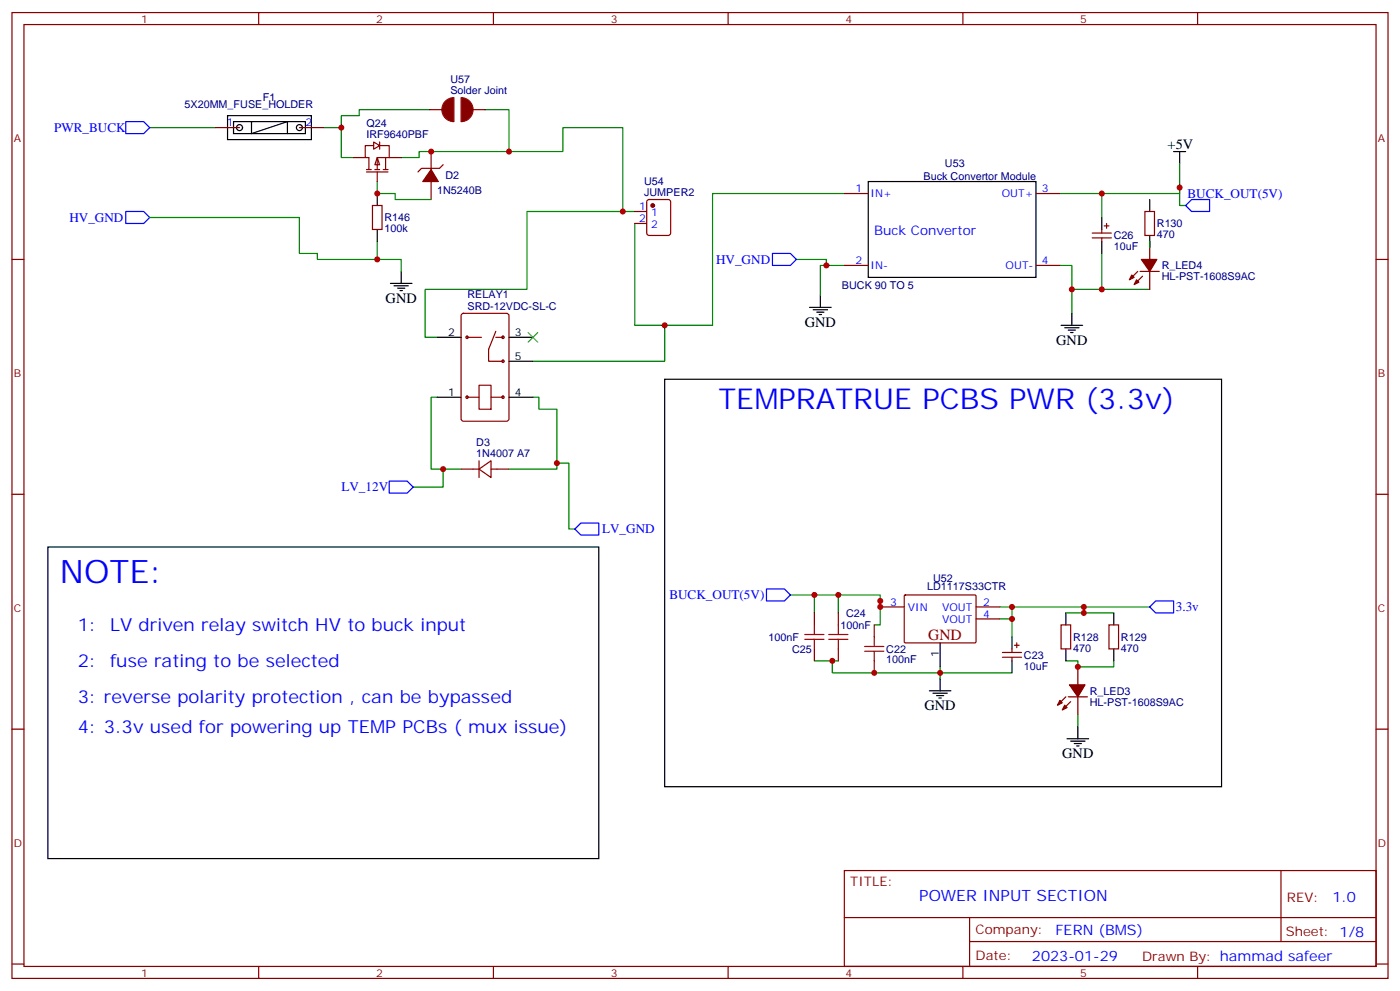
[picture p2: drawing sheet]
<svg xmlns="http://www.w3.org/2000/svg" width="412mm" height="292mm" viewBox="0 0 412 292" stroke-linecap="round" stroke-linejoin="round" font-family="sans-serif">
<g fill="none" stroke="#870000" stroke-width=".35">
<path d="M3.5 3.7h405.4v284.3h-405.4zM7.1 7.2h398.2v277.3h-398.2zM76.2 3.7v3.5M145.3 3.7v3.5M214.5 3.7v3.5M283.6 3.7v3.5M352.8 3.7v3.5M126.6 32.3h3.6M139.3 32.3h3.6M127 44.6v5.3M127 53.4v5.3M130.5 48.5l-1 1.1h-5.3l-1.1 1"/>
<path d="M3.5 76.4h3.6M109.7 60.5h2.8v7.1h-2.8zM405.3 76.4h3.6M136.1 92.5l.4-.2h12.7l.7 .4v30.6l-.4 .6-13 .1-.6-.5-.1-30.5zM137.6 99.3h4.2M146 97.5l-2.1 5.3v3.6h4.3M146 99.3h2.2M137.6 116.9h3.5M141.1 113.4h3.5v7.1h-3.5zM144.6 116.9h3.6M135.8 138.1h5.3M141.1 138.1l3.5-2.5v5z"/>
<path d="M141.1 135.6v5M144.6 138.1h5.3M3.5 145.5h3.6M405.3 145.5h3.6M3.5 214.7h3.6M405.3 214.7h3.6M248.7 256.3h156.6v28.2h-156.6zM377.3 256.3v20.9M248.7 270.1h156.5M285.6 277.2h119.6M285.6 270.1v14.2M3.5 283.8h3.6"/>
<path d="M76.2 284.5v3.5M145.3 284.5v3.5M214.5 284.5v3.5M283.6 284.5v3.5M352.8 284.5v3.5M405.3 283.8h3.6"/>
<circle cx="137.6" cy="99.3" r=".35"/>
<circle cx="148.2" cy="99.3" r=".35"/>
<circle cx="137.6" cy="116.9" r=".35"/>
<circle cx="148.2" cy="106.4" r=".35"/>
<circle cx="148.2" cy="116.9" r=".35"/>
</g>
<g fill="none" stroke="#008700" stroke-width=".35">
<path d="M95.2 37.6h5.3v8.8h3.6M126.6 32.3h-20.8v1.7h-5.3v3.6M142.9 32.3h7v12.3M111.1 53.4v3.6h5.3v1.7h10.6M118.2 46.4h5.3v-1.8h42.3v-7h17.6v24.7h3.6M44.1 64h44.1v10.6h5.3v1.8h17.6v-5.3M183.4 62.3h-28.2v22.9h-30v14.1h3.6M234.6 76.4h8.8v1.7h5.3M195.8 95.8v10.6h-38.8M128.8 116.9h-1.8v21.2h8.8M157 116.9h1.7v3.6h5.3v17.6h-14.1M130.5 138.1v5.3h-8.8"/>
<path d="M164 136.3h3.6v19.5h1.7"/>
</g>
<g fill="#900" stroke="#900" stroke-width=".35">
<path d="M131.2 29.8a3.5 3.5 0 0 1 2.5-1v7a3.5 3.5 0 0 1-3.3-2.2 3.5 3.5 0 0 1 .8-3.8z"/>
<path d="M135.8 28.8a3.5 3.5 0 0 1 3.5 3.5 3.5 3.5 0 0 1-3.5 3.5z"/>
</g>
<path d="M37 62.3h5.3l1.8 1.7-1.8 1.8h-5.3zM227.5 74.6h5.3l1.8 1.8-1.8 1.7h-5.3zM114.7 141.6h5.2l1.8 1.8-1.8 1.8h-5.2zM171.1 154h5.3v3.5h-5.3l-1.8-1.7z" fill="none" stroke="#00f" stroke-width=".35"/>
<path d="M127 49.9l2.1 3.5h-4.6z" fill="#870000" stroke="#870000" stroke-width=".35"/>
<path d="M111.1 57v3.5M111.1 67.6v3.5M128.8 99.3h7M149.9 99.3h7.1M128.8 116.9h7M149.9 116.9h7.1M149.9 106.4h7.1" fill="none" stroke="#000" stroke-width=".35"/>
<path d="M111.1 46.4l.7 2.1h-1.4z" fill="#fff" stroke="#870000" stroke-width=".35"/>
<g fill="none" stroke="#870000" stroke-width=".35">
<path d="M104.1 46.4h3.5M107.9 50.6h6.4M107.9 49.9h1.5M110.1 41.8l1.7 1.1-1.7 1zM110.1 42.9h-2.5v3.5h1.1v3.5M110.4 49.9h1.4M111.1 50.6v2.8M111.8 42.9h2.9v3.5M111.8 41.8v2.1M112.9 49.9h1.4M113.6 46.4v3.5M114.7 46.4h-3.6v3.5"/>
<path d="M114.7 46.4h3.5M321.7 68.6h5.7M321.7 70h5.7M324.6 67.6v1M324.6 70v1.1M325.3 66.5h1.4M326 65.8v1.4M337.3 62.3h2.8v7h-2.8zM338.7 71.1v5.3M338.7 79.9v5.3"/>
</g>
<path d="M324.6 57v7M347.5 55.2v5.3h1.7M347.5 48.2v8.8h-35.3M312.2 78.1h3.5v14.2M324.6 74.6v10.6M315.7 85.2h23" fill="none" stroke="#008700" stroke-width=".35"/>
<path d="M349.2 60.5l1.8-1.8h5.3v3.6h-5.3z" fill="none" stroke="#00f" stroke-width=".35"/>
<path d="M338.7 58.7v3.6M345.7 44.6h3.5M347.5 44.6v3.6M324.6 64v3.6M324.6 71.1v3.5M338.7 69.3v3.5M312.6 95.8h6.3M313.6 96.5h4.3M314.7 97.2h2.1M315.4 97.9h.7M315.7 92.3v3.5" fill="none" stroke="#000" stroke-width=".35"/>
<g fill="#870000" stroke="#870000" stroke-width=".35">
<path d="M334.8 82.4l.7 .7-1.4 .7z"/>
<path d="M333.4 81l.7 .7-1.4 .7z"/>
<path d="M336.5 81.3l-1.4 1.4z"/>
<path d="M335.1 79.9l-1.4 1.4z"/>
</g>
<path d="M335.8 79.9h5.7z" fill="#f00" stroke="#870000" stroke-width=".35"/>
<g fill="#870000" stroke="#870000" stroke-width=".35">
<path d="M336.2 76.4h4.6l-2.1 3.5z"/>
<path d="M313.6 207.6l.7 .7-1.4 .7z"/>
<path d="M312.2 206.2l.7 .7-1.4 .7z"/>
<path d="M314 208l1.4-1.4z"/>
<path d="M314 205.1l-1.4 1.5z"/>
<circle cx="192.3" cy="60.5" r=".53"/>
</g>
<path d="M44.1 37.6h19.4M248.7 57h-38.8v38.8h-22.9v-30M319.3 178.7v1.7M314 194.6h3.5v1.7h10.6v-1.7M314 180.4h14.1M317.5 210.4v3.6" fill="none" stroke="#008700" stroke-width=".35"/>
<g fill="none" stroke="#870000" stroke-width=".35">
<path d="M63.5 37.6h7.1M88.2 37.6h7M190.7 58.9l.5-.2h5.6l.7 .5 .1 9.4-.5 .7h-5.9l-.6-.4-.1-9.5zM248.7 57h7.1M305.2 57h7M187 62.3h3.5M187 65.8h3.5M248.7 78.1h7.1M305.2 78.1h7M312.6 184h2.8v7h-2.8zM317.5 196.3v5.3M326.7 184h2.8v7h-2.8z"/>
<path d="M317.5 205.1v5.3"/>
</g>
<g fill="none" stroke="#000" stroke-width=".35">
<path d="M67 34h24.7v7.1h-24.7zM68.8 35.8h21.2v3.5h-21.2zM74.1 35.8v3.5l10.6-3.5v3.5M255.8 53.4h49.4v28.3h-49.4zM314 180.4v3.6M314 191v3.6M328.1 180.4v3.6M328.1 191v3.6M314.3 217.5h6.4M315.4 218.2h4.2M316.4 218.9h2.2M317.1 219.6h.8"/>
<path d="M317.5 214v3.5"/>
<circle cx="70.6" cy="37.6" r=".88"/>
<circle cx="88.2" cy="37.6" r=".88"/>
</g>
<path d="M37 35.8h5.3l1.8 1.8-1.8 1.7h-5.3z" fill="none" stroke="#00f" stroke-width=".35"/>
<path d="M314.7 205.1h5.6z" fill="#f00" stroke="#870000" stroke-width=".35"/>
<path d="M315 201.6h4.6l-2.1 3.5z" fill="#870000" stroke="#870000" stroke-width=".35"/>
<path d="M111.1 76.4h7.1v3.5M243.4 78.1h-1.7v8.9M232.8 175.2h26.5v3.5M239.9 175.2v5.2M246.9 175.2v5.2M259.3 176.9v7.1h-1.8M294.6 178.7h3.5v3.5h-3.5M298.1 178.7h40.6M239.9 194.6h7M245.2 194.6v3.5h52.9M276.9 196.3v3.5M298.1 182.2v5.3" fill="none" stroke="#008700" stroke-width=".35"/>
<path d="M225.8 173.4h5.3l1.7 1.8-1.7 1.7h-5.3zM338.7 178.7l1.7-1.8h5.3v3.5h-5.3z" fill="none" stroke="#00f" stroke-width=".35"/>
<path d="M237.1 188.2h5.6M237.1 186.8h5.6M239.9 184v2.8M239.9 188.2v2.8M244.1 188.2h5.7M244.1 186.8h5.7M246.9 184v2.8M246.9 188.2v2.8M254.7 191.7h5.6M254.7 190.3h5.6M257.5 187.5v2.8M257.5 191.7v2.9" fill="none" stroke="#a10000" stroke-width=".35"/>
<g fill="none" stroke="#870000" stroke-width=".35">
<path d="M259.3 178.7h7M266.4 175.3l.3-.1h20.6l.2 .3v13.6l-.3 .2-20.7-.1-.2-.3zM287.5 178.7h7.1M239.9 180.4v3.6M239.9 191v3.6M246.9 180.4v3.6M246.9 191v3.6M257.5 184v3.5M257.5 194.6v3.5M287.5 182.2h7.1M295.3 192.1h5.6M295.3 193.5h5.6"/>
<path d="M298.1 191v1.1M298.1 193.5v1.1M298.8 190h1.4M299.5 189.3v1.4"/>
</g>
<g fill="none" stroke="#000" stroke-width=".35">
<path d="M118.2 79.9v3.5M115 83.4h6.4M116.1 84.1h4.2M117.1 84.8h2.1M117.8 85.5h.7M238.5 90.5h6.3M239.5 91.2h4.3M240.6 91.9h2.1M241.3 92.6h.7M241.7 87v3.5M195.8 111.7h164v119.9h-164zM14.1 161h162.3v91.8h-162.3z"/>
<path d="M276.9 189.3v7M276.9 199.8v3.6M298.1 187.5v3.5M298.1 194.6v3.5M273.8 203.4h6.3M274.8 204.1h4.2M275.9 204.8h2.1M276.6 205.5h.7"/>
</g>
<path d="M155.6 97.9l2.8 2.8M158.4 97.9l-2.8 2.8" fill="none" stroke="#3c3" stroke-width=".35"/>
<g fill="#c00">
<circle cx="149.9" cy="44.6" r=".88"/>
<circle cx="100.5" cy="37.6" r=".88"/>
<circle cx="183.4" cy="62.3" r=".88"/>
<circle cx="127" cy="44.6" r=".88"/>
<circle cx="111.1" cy="57" r=".88"/>
<circle cx="164" cy="136.3" r=".88"/>
<circle cx="130.5" cy="138.1" r=".88"/>
<circle cx="195.8" cy="95.8" r=".88"/>
<circle cx="347.5" cy="55.2" r=".88"/>
<circle cx="324.6" cy="85.2" r=".88"/>
<circle cx="324.6" cy="57" r=".88"/>
<circle cx="315.7" cy="85.2" r=".88"/>
<circle cx="317.5" cy="196.3" r=".88"/>
<circle cx="319.3" cy="180.4" r=".88"/>
<circle cx="319.3" cy="178.7" r=".88"/>
<circle cx="298.1" cy="178.7" r=".88"/>
<circle cx="298.1" cy="182.2" r=".88"/>
<circle cx="257.5" cy="198.1" r=".88"/>
<circle cx="245.2" cy="194.6" r=".88"/>
<circle cx="246.9" cy="175.2" r=".88"/>
<circle cx="239.9" cy="175.2" r=".88"/>
<circle cx="259.3" cy="178.7" r=".88"/>
<circle cx="276.9" cy="198.1" r=".88"/>
<circle cx="259.3" cy="176.9" r=".88"/>
<circle cx="243.4" cy="78.1" r=".88"/>
<circle cx="111.1" cy="76.4" r=".88"/>
</g>
<path d="M338.7 71.1v1.7" fill="none" stroke="#008700" stroke-width=".35"/>
<text font-size="9.5" fill="#00f" x="17.6" y="171.6">NOTE:</text>
<text font-size="8.5" fill="#00f" x="211.7" y="120.5">TEMPRATRUE PCBS PWR (3.3v)</text>
<g font-size="5.3" fill="#00f">
<text x="22.9" y="185.7">1:</text>
<text x="32.4" y="185.7">LV driven relay switch HV to buck input</text>
<text x="22.9" y="196.3">2:</text>
<text x="32.4" y="196.3">fuse rating to be selected</text>
<text x="22.9" y="206.9">3: reverse polarity protection , can be bypassed</text>
<text x="22.9" y="215.7">4: 3.3v used for powering up TEMP PCBs ( mux issue)</text>
</g>
<text font-size="4.6" fill="#800" x="273.4" y="188.6">GND</text>
<text font-size="4.6" fill="#00f" x="270.8" y="265.3">POWER INPUT SECTION</text>
<g font-size="4.2">
<text x="344" y="43.9">+5V</text>
<text x="113.6" y="89.1">GND</text>
<text x="237.1" y="96.1">GND</text>
<text x="311.1" y="101.4">GND</text>
<text x="272.3" y="209">GND</text>
<text x="312.9" y="223.1">GND</text>
</g>
<g font-size="4.2" fill="#00f">
<text x="392.5" y="265.6">1.0</text>
<text x="310.9" y="275.1">FERN (BMS)</text>
<text x="304" y="282.9">2023-01-29</text>
</g>
<g font-size="3.9" fill="#00f">
<text x="15.9" y="38.8">PWR_BUCK</text>
<text x="349.8" y="58.2">BUCK_OUT(5V)</text>
<text x="20.4" y="65.3">HV_GND</text>
<text x="257.5" y="69.3">Buck Convertor</text>
<text x="210.9" y="77.6">HV_GND</text>
<text x="100.6" y="144.6">LV_12V</text>
<text x="177.3" y="157">LV_GND</text>
<text x="197.2" y="176.4">BUCK_OUT(5V)</text>
<text x="346.4" y="179.9">3.3v</text>
</g>
<g font-size="3.9" fill="#800">
<text x="250.5" y="260.9">TITLE:</text>
<text x="379.1" y="265.6">REV:</text>
<text x="287.4" y="275.1">Company:</text>
<text x="378.7" y="275.7">Sheet: 1/8</text>
<text x="287.4" y="282.8">Date:</text>
<text x="336.4" y="282.8">Drawn By: hammad safeer</text>
</g>
<g font-size="3.2" fill="#800">
<text x="41.6" y="6.7">1</text>
<text x="110.8" y="6.7">2</text>
<text x="179.9" y="6.7">3</text>
<text x="249.1" y="6.7">4</text>
<text x="318.2" y="6.7">5</text>
<text x="4.1" y="41.8">A</text>
<text x="405.9" y="41.8">A</text>
<text x="4.1" y="110.9">B</text>
<text x="405.9" y="110.9">B</text>
<text x="4.1" y="180.1">C</text>
<text x="405.9" y="180.1">C</text>
<text x="4.1" y="249.2">D</text>
<text x="405.9" y="249.2">D</text>
<text x="41.6" y="287.5">1</text>
<text x="110.8" y="287.5">2</text>
<text x="179.9" y="287.5">3</text>
<text x="249.1" y="287.5">4</text>
<text x="318.2" y="287.5">5</text>
</g>
<g font-size="3.2" fill="#000080">
<text x="77.5" y="29.8">F1</text>
<text x="132.7" y="27.7">Solder Joint</text>
<text x="132.7" y="24.5">U57</text>
<text x="54.4" y="31.6">5X20MM_FUSE_HOLDER</text>
<text x="107.9" y="40.7">IRF9640PBF</text>
<text x="107.9" y="37.5">Q24</text>
<text x="131.2" y="52.7">D2</text>
<text x="272.1" y="52.9">Buck Convertor Module</text>
<text x="278.4" y="49.2">U53</text>
<text x="128.8" y="57">1N5240B</text>
<text x="189.7" y="57.6">JUMPER2</text>
<text x="189.7" y="54.5">U54</text>
<text x="113.2" y="65.2">R146</text>
<text x="113.2" y="68.4">100k</text>
<text x="328.1" y="70.4">C26</text>
<text x="340.8" y="70.2">470</text>
<text x="340.8" y="66.9">R130</text>
<text x="328.1" y="73.6">10uF</text>
<text x="342.2" y="82.5">HL-PST-1608S9AC</text>
<text x="342.2" y="79.3">R_LED4</text>
<text x="137.7" y="87.8">RELAY1</text>
<text x="248" y="85.2">BUCK 90 TO 5</text>
<text x="137.7" y="91.2">SRD-12VDC-SL-C</text>
<text x="140.3" y="131.2">D3</text>
<text x="140.3" y="134.6">1N4007 A7</text>
<text x="273.1" y="173.7">LD1117S33CTR</text>
<text x="274.9" y="171.3">U52</text>
<text x="247.6" y="185.1">100nF</text>
<text x="249.2" y="181.6">C24</text>
<text x="226.4" y="188.6">100nF</text>
<text x="316.1" y="191.8">470</text>
<text x="316.1" y="188.6">R128</text>
<text x="330.2" y="191.8">470</text>
<text x="330.2" y="188.6">R129</text>
<text x="233.3" y="192.1">C25</text>
<text x="261.1" y="195.1">100nF</text>
<text x="261.1" y="192.2">C22</text>
<text x="301.6" y="197.1">10uF</text>
<text x="301.6" y="193.9">C23</text>
<text x="321" y="207.7">HL-PST-1608S9AC</text>
<text x="321" y="204.5">R_LED3</text>
</g>
<g font-size="3.2" fill="#00f">
<text x="66.8" y="37.2">1</text>
<text x="90" y="37.2">2</text>
<text x="252" y="56.6">1</text>
<text x="256.5" y="58">IN+</text>
<text x="295.1" y="58">OUT+</text>
<text x="306.9" y="56.6">3</text>
<text x="188.3" y="61.9">1</text>
<text x="188.3" y="65.4">2</text>
<text x="191.8" y="63.7">1</text>
<text x="191.8" y="67.2">2</text>
<text x="252" y="77.8">2</text>
<text x="306.9" y="77.8">4</text>
<text x="256.5" y="79.2">IN-</text>
<text x="296.2" y="79.2">OUT-</text>
<text x="262.2" y="178.3">3</text>
<text x="267.4" y="179.7">VIN</text>
<text x="277.5" y="179.7">VOUT</text>
<text x="289.6" y="178.3">2</text>
<text x="277.5" y="183.3">VOUT</text>
<text x="289.6" y="181.9">4</text>
</g>
<g font-size="3.2">
<text x="132" y="99">2</text>
<text x="151.7" y="99">3</text>
<text x="151.7" y="106">5</text>
<text x="132" y="116.6">1</text>
<text x="151.7" y="116.6">4</text>
<text x="276.6" y="193.4" transform="rotate(-90 276.6 193.4)">1</text>
</g>
</svg>
